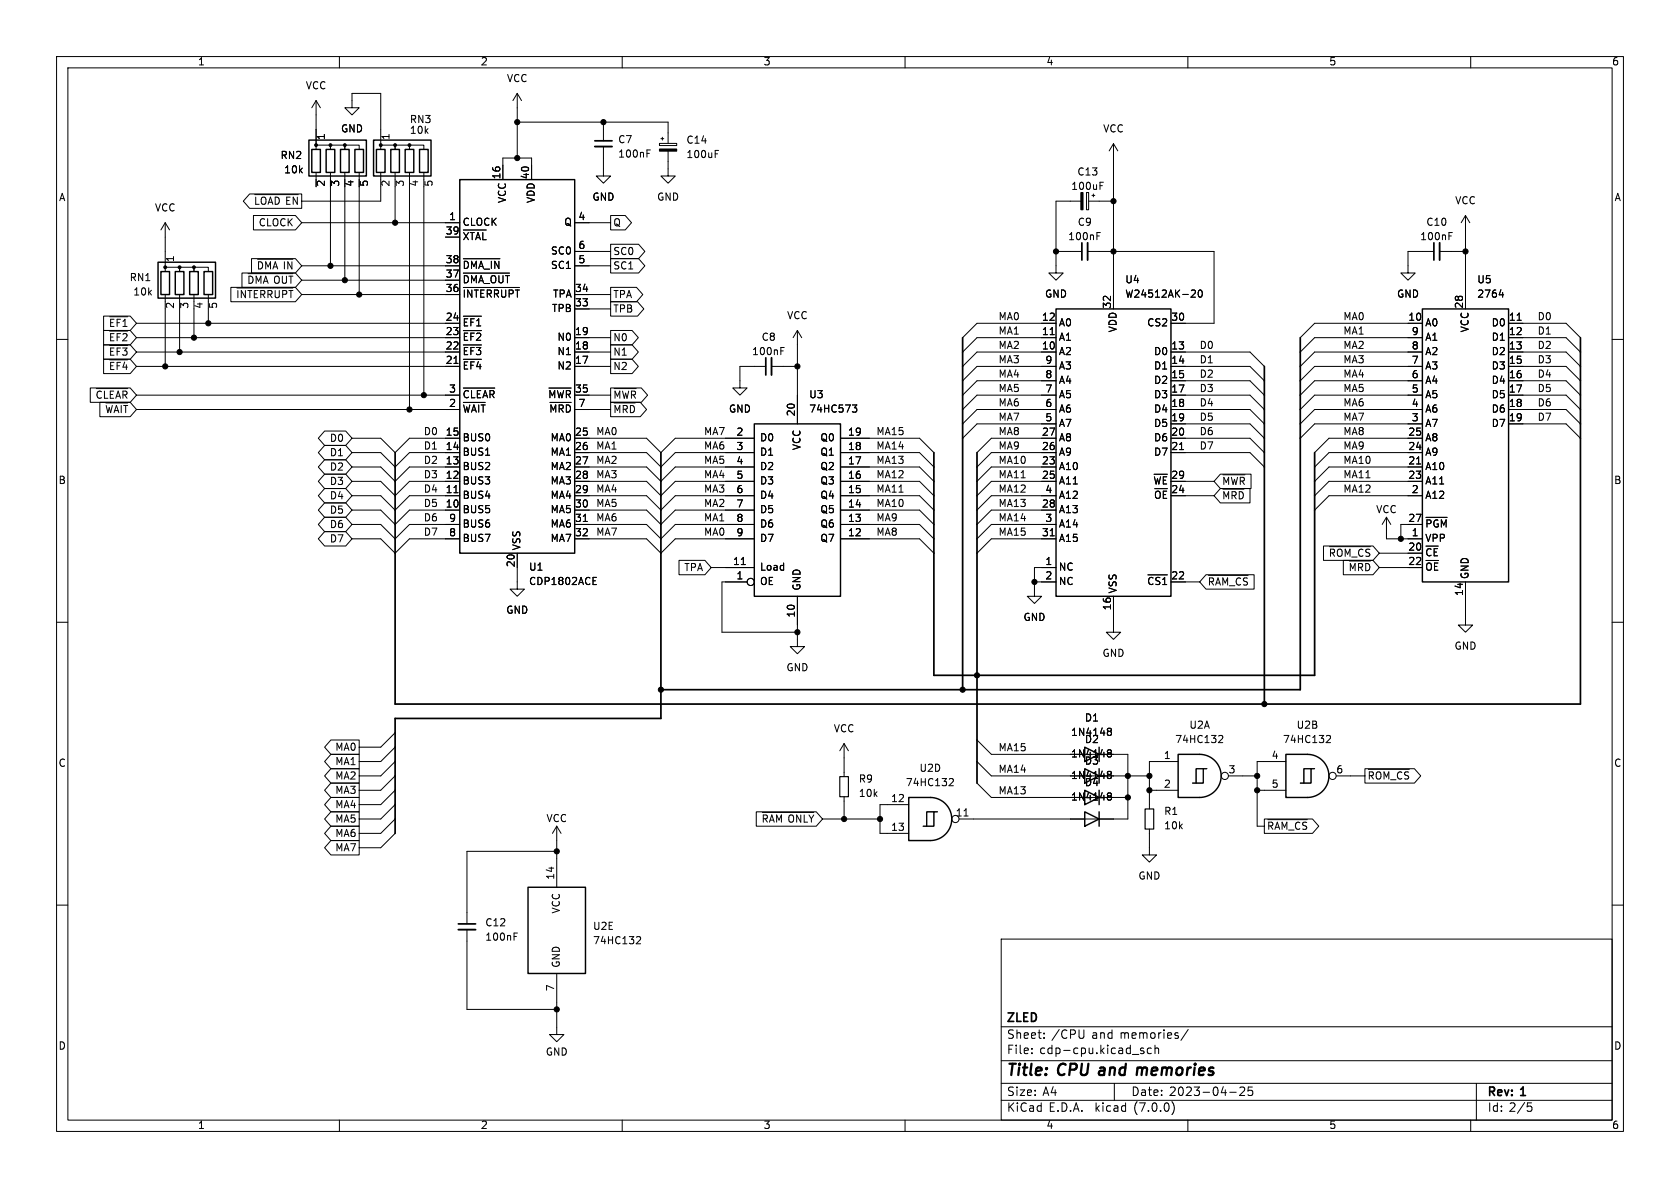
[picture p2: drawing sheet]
<svg xmlns="http://www.w3.org/2000/svg" width="297mm" height="210mm" viewBox="0 0 297 210" stroke-linecap="round" stroke-linejoin="round" font-family="sans-serif">
<g fill="none" stroke="#000" stroke-width=".18">
<path d="M10 10h277v190h-277zM12 12h273v186h-273zM55.9 17.8l-.8 1.3M55.9 17.8v7.6M55.9 17.8l.7 1.3M60 10v2M62.2 19.1h-1.2l1.2 1.2 1.3-1.2h-1.3v-2.6h5.1v8.9M91.4 16.5l-.7 1.3M91.4 16.5v11.4M91.4 16.5l.8 1.3M110 10v2M160 10v2"/>
<path d="M210 10v2M260 10v2M29.2 39.4l-.8 1.2M29.2 39.4v7.6M29.2 39.4l.8 1.2M44.1 34.3h9.2v2.5h-9.2l-1.1-1.2zM44.8 38.1h7.4l1.1 1.3-1.1 1.2h-7.4zM45 34.4h7.7M45.2 34.8v1.3M46.2 35.3a.42 .42 0 0 1 .4-.5 .42 .42 0 0 1 .4 .5M47.4 36.1l.4-1.3 .4 1.3M49.4 35.4l-.3-.5-.4-.1v1.3"/>
<path d="M51.3 34.8h-.6v1.3M52.6 34.8v1.3l-.8-1.3v1.3M53.3 39.4h28M55.9 26.4v-.7h2.5v.7v-.7h2.6v.7v-.7h2.5v.7M55.9 30.5v2.5M58.4 30.5v16.5M61 30.5v1.3M61 33v16.5M63.5 30.5v21.6M67.3 26.4v-.7h2.5v.7v-.7h2.6v.7v-.7h2.5v.7M67.3 30.5v5.1h-14M69.8 30.5v8.9"/>
<path d="M72.4 30.5v1.3M72.4 33v39.4M74.9 30.5v39.4M88.9 31.8v-3.9h5.1v3.9M91.4 21.6h26.7v3.7M101.6 39.4h6.3M106.7 25.9v5.2h1.2l-1.2 1.3-1.3-1.3h1.3M106.7 21.6v3.3M107.9 38.1h2.6l1.1 1.3-1.1 1.2h-2.6zM114.4 26.5h.6M116.6 25.3h3v.4h-3zM116.8 24.5h.5"/>
<path d="M117.1 24.3v.5M118.1 26.7v4.4h1.3l-1.3 1.3-1.3-1.3h1.3M126.4 26.6h.6M191.1 35.6h-4.4v12.7h1.3l-1.3 1.2-1.3-1.2h1.3M192.1 34h.4v3.1h-.4zM192.5 35.6h4.3M193 34.5h.5M193.3 34.3v.5M194.5 32.2h.6M196.8 25.4v29.2M196.8 25.4l-.7 1.3M196.8 25.4l.8 1.3"/>
<path d="M259.1 38.1v16.5M259.1 38.1l-.8 1.3M259.1 38.1l.7 1.3M10 60h2M18.3 55.9h4.7l1.1 1.3-1.1 1.2h-4.7zM18.3 58.4h4.7l1.1 1.3-1.1 1.3h-4.7zM19.4 56h3.2M19.4 58.5h3.2M19.6 59v1.2M20.2 56.4h-.6v1.3M20.7 59v1.2M21.3 56.4h-.6v1.3"/>
<path d="M21.7 56.8l.4-.4v1.3M24.1 57.2h57.2M24.1 59.7h57.2M29.2 48v-.8h2.5v.8v-.8h2.6v.8v-.8h2.5v.8M29.2 52.1v12.7M31.7 52.1v10.1M34.3 52.1v1.2M34.3 54.6v5.1M36.8 52.1v5.1M40.8 50.8h11.4l1.1 1.3-1.1 1.2h-11.4zM41.9 50.9h9.9M42.1 51.4v1.2"/>
<path d="M42.8 48.3h9.4l1.1 1.2-1.1 1.3h-9.4zM43.4 51.4v1.2l-.7-1.2v1.2M43.8 48.4h8M44.2 51.4v1.2M44.5 45.7h7.7l1.1 1.3-1.1 1.3h-7.7zM44.7 49.4l-.2-.5-.5-.1v1.3M45 51.4v1.2M45.3 50.1v-1.3l.4 .9 .4-.9v1.3M45.5 45.8h6.3M46.1 51.4v1.2M46.4 46.8l-.2-.5h-.5v1.2M46.6 50.1l.4-1.3 .4 1.3"/>
<path d="M47 47.5v-1.2l.4 .9 .4-.9v1.2M47.4 51.4v1.2M48.2 47.5l.5-1.2 .4 1.2M48.6 51.4v1M49.4 51.4v1M49.9 48.8v1M50 51.4v1.2M50.3 46.3v1.2M50.6 48.8v1M51.4 48.8v1.3M51.4 51.4v1.2M51.6 46.3v1.2l-.7-1.2v1.2"/>
<path d="M53.3 52.1h28M53.3 49.5h28M53.3 47h28M78.7 41.9h2.6M81.9 58.4h3.2M81.9 55.9h3.2M81.9 50.8h9.9M81.9 48.3h8.2M81.9 45.7h6.5M81.9 40.7h4.1M82 41.1l.8 1.3M82.1 48.7v1.3"/>
<path d="M82.1 51.3v1.2M82.1 58.9v1.3M82.7 56.3h-.6v1.3M82.8 46.7l-.2-.5h-.5v1.3M82.8 41.1l-.8 1.3M83.1 41.1h.7M83.2 58.9v1.3M83.4 47.5v-1.3l.4 .9 .4-.9v1.3M83.4 50v-1.3l.4 .9 .4-.9v1.3M83.4 51.3v1.2l-.7-1.2v1.2M83.5 41.1v1.3M83.8 56.3h-.6v1.3"/>
<path d="M84.1 42.4l.4-1.3 .4 1.3M84.2 51.3v1.2M84.2 42h.6M84.3 56.7l.3-.4v1.3M84.6 50l.5-1.3 .4 1.3M84.6 47.5l.5-1.3 .4 1.3M85 51.3v1.2M85.4 41.1v1.3h.6M86.1 51.3v1.2M86.9 46.2v1.3M87.4 51.3v1.2M88.2 46.2v1.3l-.7-1.3v1.3"/>
<path d="M88.2 48.7v1.1M88.7 51.3v1M88.9 48.7v1.1M89.4 51.3v1M89.7 48.7v1.3M90 51.3v1.2M91.5 51.3v1.2M101.6 44.5h6.3M101.6 59.7h6.3M101.6 54.6h6.3M101.6 52.1h6.3M101.6 47h6.3"/>
<path d="M107.9 58.4h3.8l1.2 1.3-1.2 1.3h-3.8zM107.9 53.3h4.8l1.1 1.3-1.1 1.3h-4.8zM107.9 43.2h5l1.1 1.3-1.1 1.2h-5zM107.9 50.8h4.6l1.1 1.3-1.1 1.2h-4.6zM107.9 45.7h5l1.1 1.3-1.1 1.3h-5zM141 58.4l-.8 1.3M141 58.4v16.5M141 58.4l.7 1.3M185.7 59.2h.7M186.7 44.5h4.6M186.7 57.2h-14l-2.5 2.5M186.7 59.7h-14l-2.5 2.5"/>
<path d="M192.3 44.5h22.3v12.7h-7.6M193.9 41.1h.6M210.8 51.3h.4l.1 .3-.7 .9h.7M212 51.3h.1a.68 .68 0 0 1 .5 .6 .68 .68 0 0 1-.5 .6 .84 .84 0 0 1-.1-1.2zM251.5 57.2h-19.1l-2.5 2.5M251.5 59.7h-19.1l-2.5 2.5M253.5 44.5h-4.6v3.8h1.3l-1.3 1.2-1.3-1.2h1.3M254.5 44.5h4.6M256.2 41.1h.6M265 52.1h.8M265.6 51.7v.8M266.7 57.2h10.2l2.5 2.5"/>
<path d="M266.7 59.7h10.2l2.5 2.5M268.2 56.6h.7M285 60h2M16 68.6h7l1.1 1.3-1.1 1.2h-7zM17 68.7h5.6M17.7 71.1h5.3l1.1 1.3-1.1 1.3h-5.3zM17.9 69.3l-.2-.2-.3 .1-.3 .5M18.3 61h4.7l1.1 1.2-1.1 1.3h-4.7zM18.3 63.5h4.7l1.1 1.3-1.1 1.2h-4.7zM18.5 69.1v1.3M18.7 71.2h3.9M18.8 71.7l.3 1.2 .2-.9 .3 .9 .3-1.2"/>
<path d="M19.4 61.1h3.2M19.4 63.6h3.2M19.6 61.5v1.3M19.6 64.1v1.2h.6M20.1 69.1h-.6v1.3M20.2 72.9l.4-1.2 .4 1.2M20.3 72.6h.6M20.5 70.4l.4-1.3 .4 1.3M20.7 61.5v1.3M20.7 64.1v1.2M21.4 71.7v1.2M22 64l-.3 .9h.8"/>
<path d="M22.2 71.7v1.2M22.3 64.5v.8M22.5 69.6l-.2-.4-.6-.1v1.3M24.1 62.2h57.2M24.1 64.8h57.2M24.1 69.9h57.2M24.1 72.4h57.2M57.4 78.7h3.7l1.1 1.3-1.1 1.3h-3.7l-1.1-1.3zM57.4 76.2h3.7l1.1 1.3-1.1 1.2h-3.7l-1.1-1.2zM62.2 77.5h5.1l2.5 2.5 2.6-2.5h8.9M80.3 64.2h.7M81.9 71.1h3.9"/>
<path d="M81.9 63.5h3.2M81.9 61h3.2M81.9 68.6h5.6M82 71.6l.3 1.3M82.1 61.4v1.3M82.1 64v1.2M82.8 69.2l-.2-.2-.3 .1-.3 .5M83.1 71.6l-.3 1.3M83.2 61.4v1.3M83.2 64v1.2M83.4 72.9l.4-1.3 .4 1.3M83.4 69v1.3"/>
<path d="M84.6 63.9l-.3 .9M84.6 71.6v1.3M85 69h-.6v1.3M85.4 70.3l.4-1.3 .4 1.3M85.4 71.6v1.3M87.4 69.5l-.2-.4-.6-.1v1.3M97 68.6h4M97.2 70.3v-1.3l.4 1 .5-1v1.3M97.2 71.1h3.8M97.4 72.9v-1.3l.4 .9 .4-.9v1.3M98.6 69l.3 1.3M98.9 71.6v1.3"/>
<path d="M99.6 69l-.3 1.3M100.1 71.6v1.3M100.8 69.5l-.1-.4-.6-.1v1.3M101.6 62.2h6.3M101.6 64.8h6.3M101.6 69.9h6.3M101.6 72.4h6.3M101.6 77.5h12.7l2.5 2.5 2.6-2.5h13.9M107.9 63.5h3.8l1.2 1.3-1.2 1.2h-3.8zM107.9 71.1h5.3l1.1 1.3-1.1 1.3h-5.3zM107.9 68.6h5.5l1.1 1.3-1.1 1.2h-5.5zM107.9 61h3.8l1.2 1.2-1.2 1.3h-3.8z"/>
<path d="M108.6 71.2h3.7M108.6 68.7h3.9M108.7 70.4v-1.3l.5 .9 .4-.9v1.3M108.7 72.9v-1.2l.5 .9 .4-.9v1.2M110.1 69.1l.3 1.3M110.2 71.7v1.2M111.1 69.1l-.3 1.3M111.5 71.7v1.2M112.4 69.6l-.2-.4-.6-.1v1.3M135.4 64.8h-4.6v3.8h1.3l-1.3 1.3-1.3-1.3h1.3M136.4 64.8h4.6M138 61.4h.6"/>
<path d="M148.6 77.5h14l2.5 2.5M150.7 71.6h.8l-.5 .5 .4 .1 .1 .4-.3 .3h-.3M186.7 62.2h-14l-2.5 2.6M186.7 64.8h-14l-2.5 2.5M186.7 67.3h-14l-2.5 2.6M186.7 69.9h-14l-2.5 2.5M186.7 72.4h-14l-2.5 2.5M186.7 74.9h-14l-2.5 2.6M186.7 77.5h-11.4l-2.6 2.5M207 62.2h14l2.5 2.6M207 64.8h14l2.5 2.5M207 67.3h14l2.5 2.6"/>
<path d="M207 69.9h14l2.5 2.5M207 72.4h14l2.5 2.5M207 74.9h14l2.5 2.6M207 77.5h14l2.5 2.5M208.5 79.5h.7M251.5 62.2h-19.1l-2.5 2.6M251.5 64.8h-19.1l-2.5 2.5M251.5 67.3h-19.1l-2.5 2.6M251.5 69.9h-19.1l-2.5 2.5M251.5 72.4h-19.1l-2.5 2.5M251.5 74.9h-19.1l-2.5 2.6M251.5 77.5h-16.6l-2.5 2.5"/>
<path d="M266.7 62.2h10.2l2.5 2.6M266.7 64.8h10.2l2.5 2.5M266.7 67.3h10.2l2.5 2.6M266.7 69.9h10.2l2.5 2.5M266.7 72.4h10.2l2.5 2.5M266.7 74.9h10.2l2.5 2.6M57.4 91.4h3.7l1.1 1.3-1.1 1.3h-3.7l-1.1-1.3zM57.4 86.4h3.7l1.1 1.2-1.1 1.3h-3.7l-1.1-1.3zM57.4 94h3.7l1.1 1.3-1.1 1.2h-3.7l-1.1-1.2zM57.4 88.9h3.7l1.1 1.3-1.1 1.2h-3.7l-1.1-1.2zM57.4 83.8h3.7l1.1 1.3-1.1 1.3h-3.7l-1.1-1.3zM57.4 81.3h3.7l1.1 1.3-1.1 1.2h-3.7l-1.1-1.2z"/>
<path d="M62.2 95.3h5.1l2.5 2.5 2.6-2.5h8.9M62.2 87.6h5.1l2.5 2.6 2.6-2.6h8.9M62.2 82.6h5.1l2.5 2.5 2.6-2.5h8.9M62.2 85.1h5.1l2.5 2.5 2.6-2.5h8.9M62.2 80h5.1l2.5 2.6 2.6-2.6h8.9M62.2 92.7h5.1l2.5 2.6 2.6-2.6h8.9M62.2 90.2h5.1l2.5 2.5 2.6-2.5h8.9M80.3 87.1h.7M91.4 97.8v6.3h1.3l-1.3 1.3-1.2-1.3h1.2M101.6 95.3h12.7l2.5 2.5 2.6-2.5h13.9M101.6 87.6h12.7l2.5 2.6 2.6-2.6h13.9M101.6 82.6h12.7l2.5 2.5 2.6-2.5h13.9"/>
<path d="M101.6 85.1h12.7l2.5 2.5 2.6-2.5h13.9M101.6 80h12.7l2.5 2.6 2.6-2.6h13.9M101.6 92.7h12.7l2.5 2.6 2.6-2.6h13.9M101.6 90.2h12.7l2.5 2.5 2.6-2.5h13.9M103.1 92.2h.7M120 99.1h4.6l1.1 1.2-1.1 1.3h-4.6zM131.1 99.8h.7M148.6 95.3h14l2.5 2.5M148.6 87.6h14l2.5 2.6M148.6 82.6h14l2.5 2.5M148.6 85.1h14l2.5 2.5M148.6 80h14l2.5 2.6"/>
<path d="M148.6 92.7h14l2.5 2.6M148.6 90.2h14l2.5 2.5M185.7 94.7h.7M186.7 95.3h-11.4l-2.6 2.5M186.7 87.6h-11.4l-2.6 2.6M186.7 82.6h-11.4l-2.6 2.5M186.7 85.1h-11.4l-2.6 2.5M186.7 80h-11.4l-2.6 2.6M186.7 92.7h-11.4l-2.6 2.6M186.7 90.2h-11.4l-2.6 2.5M204 83.8h2.4M204.1 84.3l.3 1.3"/>
<path d="M205.2 84.3l-.3 1.3M205.7 86.8v1.3M206.3 84.3h-.6v1.3M207 87.6h7.6M207 85.1h7.6M207 80h14l2.5 2.6M215.7 83.8h5.5v2.6h-5.5l-1.1-1.3zM215.7 86.4h5.3v2.5h-5.3l-1.1-1.3zM216.2 83.9h3.9M216.2 86.5h3.7M216.4 85.6v-1.2l.4 .9 .4-.9v1.2M216.4 88.2v-1.3l.4 .9 .4-.9v1.3"/>
<path d="M217.7 84.4l.3 1.2M217.8 86.9v1.3M218.8 84.4l-.3 1.2M219.1 86.9v1.3M220 84.8l-.1-.4h-.6v1.2M234 96.5h8.7l1.1 1.3-1.1 1.3h-8.7zM235 96.6h7.3M235.9 97.5l-.1-.4h-.6v1.2M236.4 97.5a.42 .42 0 0 1 .4-.4 .42 .42 0 0 1 .5 .4M237.5 99.1h5.2l1.1 1.2-1.1 1.3h-5.2zM237.8 98.3v-1.2l.4 .9 .5-.9v1.2M238.5 99.2h3.8"/>
<path d="M240.2 99.6v1.3M241 97.2l-.3-.1h-.3l-.2 .5M241.4 99.6v1.3M242.2 97.1h-.5l-.3 .3M243.8 97.8h7.7M245.1 91.4v3.9h6.4M245.1 91.4l-.8 1.3M245.1 91.4l.8 1.3M250.4 82h.8M251.5 87.6h-16.6l-2.5 2.6M251.5 82.6h-16.6l-2.5 2.5M251.5 85.1h-16.6l-2.5 2.5"/>
<path d="M251.5 80h-16.6l-2.5 2.6M251.5 92.7h-3.9v2.6M252.1 91.5h3.7M253 97.1l-.2-.1h-.3l-.3 .5M253 92.3l-.1-.3-.6-.1v1.3M253.6 99.5v1.3M254.1 97h-.6v1.3M254.2 92h-.5l-.2 .5M254.8 93.2v-1.3l.4 .9 .5-.9v1.3M10 110h2M104.8 102.7h.5M104.8 103.3h.6"/>
<path d="M104.8 102.1h.6M125.7 100.3h7.6M132.1 102.9h-4.5v8.9h13.4M141 105.4v8.9h1.2l-1.2 1.3-1.3-1.3h1.3M182.9 102.9h3.8M186.7 100.3h-3.8v5.1h1.2l-1.2 1.3-1.3-1.3h1.3M196.8 105.4v6.4h1.3l-1.3 1.2-1.2-1.2h1.2M202.9 101.6h3.5M203.8 102.2l-.2-.1h-.3l-.2 .5M205.1 102.1h-.5l-.3 .3M205.5 102.4l.4-.3v1.2M207 102.9h5.1"/>
<path d="M213.2 101.6h8.5v2.5h-8.5l-1.1-1.2zM213.6 101.7h7M214.5 102.6l-.1-.4h-.6v1.2M214.9 103.4l.4-1.2 .5 1.2M216.2 103.4v-1.2l.4 .9 .4-.9v1.2M219.3 102.3l-.2-.1h-.3l-.3 .5M220.5 102.2h-.4l-.3 .3M238.7 100.9v-1.3l.4 .9 .5-.9v1.3M243.8 100.3h7.7M259.1 102.9v7.6h1.2l-1.2 1.3-1.3-1.3h1.3M285 110h2M58.5 133.3h5v2.6h-5l-1.1-1.3z"/>
<path d="M58.5 135.9h5v2.5h-5l-1.1-1.2zM58.5 138.4h5v2.6h-5l-1.1-1.3zM58.5 130.8h5v2.6h-5l-1.1-1.3zM69.8 132.1l-2.5 2.5h-3.8M69.8 137.2l-2.5 2.5h-3.8M69.8 134.6l-2.5 2.6h-3.8M69.8 139.7l-2.5 2.5h-3.8M69.8 129.5l-2.5 2.6h-3.8M149.2 131.4v5.9M149.2 131.4l-.7 1.3M149.2 131.4l.8 1.3M168 137.6l.4 .1 .1 .3-.7 .9h.7"/>
<path d="M172.7 134.6l2.6 2.6h13.9M172.7 138.4l2.6 2.6h13.9M172.7 130.8l2.6 2.6h13.9M194.3 137.2h8.9M194.3 133.4h5.1v11.4h-29.9M196 136.4h.4l.1 .2-.3 .3M196 128.7l.4 .1 .1 .2-.3 .3M196 132.5l.4 .1 .1 .2-.3 .3M196 136.9h.2M196 133.1h.2M196 129.3h.2M196.2 129.3l.3 .2v.3l-.1 .1-.4 .1"/>
<path d="M196.2 133.1l.3 .2v.3l-.1 .2h-.4M196.2 136.9l.3 .2v.3l-.1 .2h-.4M203.2 139.7h5.1M208.3 134.6h-5.1v8.4M212.7 135.9h-1.2v2.5M213.4 135.9h-.7v2.5h-1.9M215.6 130l.5 .1 .1 .3-.8 .9h.8M217.2 137.2h5M222.2 139.7h5.1M227.3 134.6h-5.1v11.5h1.3M231.8 135.9h-1.3v2.5M232.4 135.9h-.6v2.5h-1.9"/>
<path d="M234.7 130l.4 .1 .1 .3-.8 .9h.8M236.2 137.2h5.1M241.3 135.9h8.8l1.1 1.3-1.1 1.2h-8.8zM241.9 136h7.2M242.8 136.9l-.1-.4-.6-.1v1.3M243.3 136.9a.42 .42 0 0 1 .4-.5 .42 .42 0 0 1 .4 .5M244.7 137.7v-1.3l.4 1 .4-1v1.3M247.8 136.6l-.2-.2-.3 .1-.3 .5M249 136.5l-.5-.1-.2 .4M10 160h2M58.5 143.5h5v2.6h-5l-1.1-1.3zM58.5 141h5v2.5h-5l-1.1-1.3z"/>
<path d="M58.5 146h5v2.6h-5l-1.1-1.3zM58.5 148.6h5v2.5h-5l-1.1-1.2zM69.8 142.2l-2.5 2.6h-3.8M69.8 144.8l-2.5 2.5h-3.8M69.8 147.3l-2.5 2.6h-3.8M98.4 146.1v10.7M98.4 146.1l-.7 1.2M98.4 146.1l.8 1.2M98.4 150.5h-15.9v12.8M133.7 143.5h10.6l1.1 1.3-1.1 1.3h-10.6zM134.8 143.6h9.1M135.7 144.5l-.2-.4h-.6v1.2"/>
<path d="M136 145.3l.5-1.2 .4 1.2M137.3 145.3v-1.2l.4 .9 .4-.9v1.2M139.5 144.5a.42 .42 0 0 1 .4-.5 .42 .42 0 0 1 .4 .5M141.6 144.1v1.2l-.8-1.2v1.2M142.2 144.1v1.2M143 144.1l.4 .6 .5-.6M145.4 144.8h10.2M149.2 140.8v4M160.7 142.2h-5.1v5.1h5.1M165.1 143.5h-1.3v2.6M165.7 143.5h-.6v2.6h-1.9M170.4 144.2h.7"/>
<path d="M194.3 141h5.1M196 140.2h.4l.1 .2-.3 .3M196 140.7h.2M196.2 140.7l.3 .3v.2l-.1 .2h-.4M203.2 146.6v4.5h1.3l-1.3 1.3-1.3-1.3h1.3M223.5 144.8h8.5l1.1 1.3-1.1 1.2h-8.5zM224.1 144.9h7M225 145.8l-.1-.4-.6-.1v1.3M225.4 146.6l.4-1.3 .4 1.3M226.7 146.6v-1.3l.4 .9 .4-.9v1.3M229.8 145.5l-.2-.2-.3 .1-.3 .5M231 145.4l-.5-.1-.2 .4"/>
<path d="M285 160h2M82.5 164.3v14.1h15.9M90.9 164.9h.6M98.4 172.1v10.8h1.3l-1.3 1.3-1.2-1.3h1.2M112.7 165.6h.4l.2 .3-.8 .9h.8M177 166h108v32h-108zM60 198v2M110 198v2M160 198v2M177 194.5h108M177 191.5h108M177 187.5h108"/>
<path d="M177 181.5h108M182.4 186.1v.2M182.4 185.3v.2M184.6 183.4v.2M184.6 182.6v.2M191.6 182.1v1.2l-.3 .3M197 191.5v3M201.6 185.5l.7 .5-.3 .3-.4-.1M202.2 185.3h-.4l-.2 .2M203.5 185.3h-.4l-.3 .2v.5l.2 .2h.5M204.2 185.4l.2-.1h.4v1M204.2 184.8v1.5"/>
<path d="M207.2 194.8a1.74 1.74 0 0 1 0 2.2M210 198v2M210.1 182l-1.3 1.9M217.4 193.1h1.1M219.2 192.3l.6-.1 .2 .1v.3l-.9 1.1h.9M221.4 192.2h-.7l-.1 .7 .2-.2 .5 .1 .2 .2-.1 .5-.2 .2-.6-.2M260 198v2M261 191.5v6.5M270 195h.8M270.2 195.5h.3l.3 .3-.1 .6-.5 .1"/>
<circle cx="132.7" cy="102.9" r=".63"/>
<circle cx="216.5" cy="137.2" r=".63"/>
<circle cx="235.6" cy="137.2" r=".63"/>
<circle cx="168.9" cy="144.8" r=".63"/>
</g>
<path d="M201.7 188.7l-.5 .1" fill="none" stroke="#000" stroke-width=".4"/>
<path d="M105.2 25.9h3M192.3 42.9v3.1M254.5 42.9v3.1M136.4 63.2v3.1M81 164.3h3.1" fill="none" stroke="#000" stroke-width=".33"/>
<path d="M105.2 24.9h3M170.2 59.7v62.2M191.3 42.9v3.1M229.9 59.7v62.2h-113.1M253.5 42.9v3.1M279.4 59.7v64.8h-209.6v-44.5M135.4 63.2v3.1M223.5 64.8v59.7M116.8 80v47h-47v20.3M165.1 80v39.4h67.3v-39.4M172.7 80v58.4M81 163.3h3.1" fill="none" stroke="#000" stroke-width=".3"/>
<path d="M148.5 137.3h1.5v3.5h-1.5zM202.4 143h1.6v3.6h-1.6z" fill="none" stroke="#000" stroke-width=".2"/>
<g fill="none" stroke="#000" stroke-width=".25">
<path d="M54.6 24.8h10.2v6.3h-10.2zM55.1 26.4h1.5v4.1h-1.5zM57.7 26.4h1.5v4.1h-1.5zM60.2 26.4h1.5v4.1h-1.5zM62.7 26.4h1.6v4.1h-1.6zM66 24.8h10.2v6.3h-10.2zM66.5 26.4h1.6v4.1h-1.6zM69.1 26.4h1.5v4.1h-1.5zM71.6 26.4h1.6v4.1h-1.6zM74.2 26.4h1.5v4.1h-1.5zM81.3 31.8h20.3v66h-20.3zM27.9 46.4h10.2v6.3h-10.2z"/>
<path d="M28.4 48h1.6v4.1h-1.6zM31 48h1.5v4.1h-1.5zM33.5 48h1.6v4.1h-1.6zM36.1 48h1.5v4.1h-1.5zM186.7 54.6h20.3v50.8h-20.3zM251.5 54.6h15.2v48.3h-15.2zM133.3 74.9h15.3v30.5h-15.3zM191.8 139.7l2.5 1.3-2.5 1.2zM191.8 135.9l2.5 1.3-2.5 1.2zM191.8 132.1l2.5 1.3-2.5 1.2zM194.3 132.1v2.5M194.3 135.9v2.5"/>
<path d="M194.3 139.7v2.5M208.3 133.4h3.8a3.8 3.8 0 0 1 3.8 3.8 3.8 3.8 0 0 1-3.8 3.8h-3.8zM227.3 133.4h3.8a3.8 3.8 0 0 1 3.8 3.8 3.8 3.8 0 0 1-3.8 3.8h-3.8zM93.3 156.8h10.2v15.3h-10.2zM160.7 141h3.8a3.8 3.8 0 0 1 3.8 3.8 3.8 3.8 0 0 1-3.8 3.8h-3.8zM191.8 143.5l2.5 1.3-2.5 1.3zM194.3 143.5v2.6"/>
</g>
<g fill="#000" stroke="#000" stroke-width=".18">
<path d="M116.6 26.3h3v.4h-3zM191.1 34h.4v3.1h-.4z"/>
<circle cx="55.9" cy="25.7" r=".25"/>
<circle cx="58.4" cy="25.7" r=".25"/>
<circle cx="61" cy="25.7" r=".25"/>
<circle cx="67.3" cy="25.7" r=".25"/>
<circle cx="69.8" cy="39.4" r=".46"/>
<circle cx="69.8" cy="25.7" r=".25"/>
<circle cx="72.4" cy="25.7" r=".25"/>
<circle cx="91.4" cy="27.9" r=".46"/>
<circle cx="91.4" cy="21.6" r=".46"/>
<circle cx="106.7" cy="21.6" r=".46"/>
<circle cx="196.8" cy="35.6" r=".46"/>
<circle cx="29.2" cy="47.2" r=".25"/>
<circle cx="31.7" cy="47.2" r=".25"/>
<circle cx="34.3" cy="59.7" r=".46"/>
<circle cx="34.3" cy="47.2" r=".25"/>
<circle cx="36.8" cy="57.2" r=".46"/>
<circle cx="58.4" cy="47" r=".46"/>
<circle cx="61" cy="49.5" r=".46"/>
<circle cx="63.5" cy="52.1" r=".46"/>
<circle cx="186.7" cy="44.5" r=".46"/>
<circle cx="196.8" cy="44.5" r=".46"/>
<circle cx="259.1" cy="44.5" r=".46"/>
<circle cx="29.2" cy="64.8" r=".46"/>
<circle cx="31.7" cy="62.2" r=".46"/>
<circle cx="72.4" cy="72.4" r=".46"/>
<circle cx="74.9" cy="69.9" r=".46"/>
<circle cx="141" cy="64.8" r=".46"/>
<circle cx="247.6" cy="95.3" r=".46"/>
<circle cx="141" cy="111.8" r=".46"/>
<circle cx="172.7" cy="119.4" r=".46"/>
<circle cx="182.9" cy="102.9" r=".46"/>
<circle cx="116.8" cy="121.9" r=".46"/>
<circle cx="170.2" cy="121.9" r=".46"/>
<circle cx="199.4" cy="137.2" r=".46"/>
<circle cx="203.2" cy="139.7" r=".46"/>
<circle cx="203.2" cy="137.2" r=".46"/>
<circle cx="222.2" cy="139.7" r=".46"/>
<circle cx="222.2" cy="137.2" r=".46"/>
<circle cx="223.5" cy="124.5" r=".46"/>
<circle cx="98.4" cy="150.5" r=".46"/>
<circle cx="149.2" cy="144.8" r=".46"/>
<circle cx="155.6" cy="144.8" r=".46"/>
<circle cx="199.4" cy="141" r=".46"/>
<circle cx="98.4" cy="178.4" r=".46"/>
</g>
<g font-size="2.8">
<text x="178" y="190.8">Title:</text>
<text x="187.1" y="190.8">CPU and</text>
<text x="202.3" y="190.8">memories</text>
</g>
<g font-size="2.1">
<text x="178" y="183.9">Sheet:</text>
<text x="178" y="181.1">ZLED</text>
<text x="185.9" y="183.9">/CPU</text>
<text x="193" y="183.9">and</text>
<text x="198.1" y="183.9">memories/</text>
<text x="178" y="186.6">File:</text>
<text x="183.8" y="186.6">cdp-cpu.kicad_sch</text>
<text x="178" y="196.8">KiCad</text>
<text x="178" y="194">Size:</text>
<text x="184.3" y="194">A4</text>
<text x="185.4" y="196.8">E.D.A.</text>
<text x="193.7" y="196.8">kicad</text>
<text x="200" y="194">Date:</text>
<text x="200.6" y="196.8">(7.0.0)</text>
<text x="206.7" y="194">2023-04-25</text>
<text x="263" y="194.2">Rev:</text>
<text x="263" y="196.8">Id: 2/5</text>
<text x="269" y="194.2">1</text>
</g>
<g font-size="1.8">
<text x="35" y="11.8">1</text>
<text x="85" y="11.8">2</text>
<text x="135" y="11.8">3</text>
<text x="185" y="11.8">4</text>
<text x="235" y="11.8">5</text>
<text x="285" y="11.8">6</text>
<text x="54" y="16.1">VCC</text>
<text x="89.6" y="14.8">VCC</text>
<text x="60.2" y="23.7">GND</text>
<text x="72.4" y="22">RN3</text>
<text x="72.4" y="23.9">10k</text>
<text x="195" y="23.7">VCC</text>
<text x="49.5" y="28.4">RN2</text>
<text x="57.8" y="24.8" transform="rotate(-90 57.8 24.8)">1</text>
<text x="69.2" y="24.8" transform="rotate(-90 69.2 24.8)">1</text>
<text x="109.2" y="25.6">C7</text>
<text x="109.2" y="28.1">100nF</text>
<text x="121.3" y="25.7">C14</text>
<text x="121.3" y="28.2">100uF</text>
<text x="10.4" y="35.8">A</text>
<text x="50.2" y="30.9">10k</text>
<text x="57.8" y="33.1" transform="rotate(-90 57.8 33.1)">2</text>
<text x="60.3" y="33.1" transform="rotate(-90 60.3 33.1)">3</text>
<text x="62.9" y="33.1" transform="rotate(-90 62.9 33.1)">4</text>
<text x="65.4" y="33.1" transform="rotate(-90 65.4 33.1)">5</text>
<text x="69.2" y="33.1" transform="rotate(-90 69.2 33.1)">2</text>
<text x="71.8" y="33.1" transform="rotate(-90 71.8 33.1)">3</text>
<text x="74.3" y="33.1" transform="rotate(-90 74.3 33.1)">4</text>
<text x="76.8" y="33.1" transform="rotate(-90 76.8 33.1)">5</text>
<text x="88.6" y="31.8" transform="rotate(-90 88.6 31.8)">16</text>
<text x="93.7" y="31.8" transform="rotate(-90 93.7 31.8)">40</text>
<text x="104.7" y="35.8">GND</text>
<text x="116.1" y="35.8">GND</text>
<text x="189.3" y="33.8">100uF</text>
<text x="190.4" y="31.3">C13</text>
<text x="285.4" y="35.8">A</text>
<text x="27.3" y="37.7">VCC</text>
<text x="44.8" y="37.1">~{LOAD EN}</text>
<text x="45.6" y="40.3">CLOCK</text>
<text x="78.7" y="41.7">39</text>
<text x="79.3" y="39.1">1</text>
<text x="81.8" y="40.2">CLOCK</text>
<text x="89.7" y="36" transform="rotate(-90 89.7 36)">VCC</text>
<text x="94.8" y="36" transform="rotate(-90 94.8 36)">VDD</text>
<text x="99.6" y="40.2">Q</text>
<text x="102.2" y="39.1">4</text>
<text x="108.4" y="40.3">Q</text>
<text x="190.5" y="40.2">C9</text>
<text x="252.1" y="40.2">C10</text>
<text x="257.2" y="36.4">VCC</text>
<text x="31.1" y="46.4" transform="rotate(-90 31.1 46.4)">1</text>
<text x="78.7" y="46.7">38</text>
<text x="97.3" y="47.8">SC1</text>
<text x="97.3" y="45.3">SC0</text>
<text x="102.2" y="46.7">5</text>
<text x="102.2" y="44.2">6</text>
<text x="108.4" y="45.4">SC0</text>
<text x="108.4" y="47.9">SC1</text>
<text x="188.8" y="42.7">100nF</text>
<text x="251" y="42.7">100nF</text>
<text x="22.9" y="50">RN1</text>
<text x="23.5" y="52.5">10k</text>
<text x="41.6" y="53.6">~{INTERRUPT}</text>
<text x="43.6" y="51.1">~{DMA OUT}</text>
<text x="45.3" y="48.5">~{DMA IN}</text>
<text x="78.7" y="51.8">36</text>
<text x="78.7" y="49.3">37</text>
<text x="81.8" y="53.5">~{INTERRUPT}</text>
<text x="81.8" y="51">~{DMA_OUT}</text>
<text x="81.8" y="48.4">~{DMA_IN}</text>
<text x="97.6" y="52.9">TPA</text>
<text x="101.6" y="51.8">34</text>
<text x="108.4" y="53">TPA</text>
<text x="184.7" y="52.9">GND</text>
<text x="198.9" y="52.9">W24512AK-20</text>
<text x="198.9" y="50.4">U4</text>
<text x="246.9" y="52.9">GND</text>
<text x="261.1" y="50.4">U5</text>
<text x="261.1" y="52.9">2764</text>
<text x="19.1" y="58.7">~{EF1}</text>
<text x="31.1" y="54.6" transform="rotate(-90 31.1 54.6)">2</text>
<text x="33.7" y="54.6" transform="rotate(-90 33.7 54.6)">3</text>
<text x="36.2" y="54.6" transform="rotate(-90 36.2 54.6)">4</text>
<text x="38.7" y="54.6" transform="rotate(-90 38.7 54.6)">5</text>
<text x="78.7" y="59.4">23</text>
<text x="78.7" y="56.9">24</text>
<text x="81.8" y="58.6">~{EF1}</text>
<text x="97.5" y="55.4">TPB</text>
<text x="101.6" y="59.4">19</text>
<text x="101.6" y="54.4">33</text>
<text x="108.4" y="55.5">TPB</text>
<text x="139.1" y="56.7">VCC</text>
<text x="176.5" y="56.8">MA0</text>
<text x="176.5" y="59.3">MA1</text>
<text x="184.1" y="59.4">11</text>
<text x="184.1" y="56.9">12</text>
<text x="187.2" y="58">A0</text>
<text x="196.6" y="54.6" transform="rotate(-90 196.6 54.6)">32</text>
<text x="197.7" y="58.9" transform="rotate(-90 197.7 58.9)">VDD</text>
<text x="202.7" y="58">CS2</text>
<text x="207" y="56.9">30</text>
<text x="237.5" y="56.8">MA0</text>
<text x="237.5" y="59.3">MA1</text>
<text x="248.9" y="56.9">10</text>
<text x="249.5" y="59.4">9</text>
<text x="252" y="58">A0</text>
<text x="258.8" y="54.6" transform="rotate(-90 258.8 54.6)">28</text>
<text x="259.9" y="58.9" transform="rotate(-90 259.9 58.9)">VCC</text>
<text x="263.6" y="58">D0</text>
<text x="266.7" y="56.9">11</text>
<text x="266.7" y="59.4">12</text>
<text x="271.7" y="56.8">D0</text>
<text x="271.7" y="59.3">D1</text>
<text x="19.1" y="61.2">~{EF2}</text>
<text x="19.1" y="63.8">~{EF3}</text>
<text x="78.7" y="64.5">21</text>
<text x="78.7" y="62">22</text>
<text x="81.8" y="63.7">~{EF3}</text>
<text x="81.8" y="61.1">~{EF2}</text>
<text x="98.4" y="65.6">N2</text>
<text x="98.4" y="63.1">N1</text>
<text x="98.4" y="60.5">N0</text>
<text x="101.6" y="64.5">17</text>
<text x="101.6" y="62">18</text>
<text x="108.4" y="60.6">N0</text>
<text x="108.4" y="65.7">N2</text>
<text x="108.4" y="63.1">N1</text>
<text x="132.9" y="63.1">100nF</text>
<text x="134.6" y="60.5">C8</text>
<text x="176.5" y="61.9">MA2</text>
<text x="176.5" y="64.4">MA3</text>
<text x="184.1" y="62">10</text>
<text x="184.8" y="64.5">9</text>
<text x="187.2" y="63.1">A2</text>
<text x="187.2" y="60.5">A1</text>
<text x="187.2" y="65.6">A3</text>
<text x="203.9" y="63.1">D0</text>
<text x="203.9" y="65.6">D1</text>
<text x="207" y="62">13</text>
<text x="207" y="64.5">14</text>
<text x="212.1" y="64.4">D1</text>
<text x="212.1" y="61.9">D0</text>
<text x="237.5" y="64.4">MA3</text>
<text x="237.5" y="61.9">MA2</text>
<text x="249.5" y="64.5">7</text>
<text x="249.5" y="62">8</text>
<text x="252" y="65.6">A3</text>
<text x="252" y="63.1">A2</text>
<text x="252" y="60.5">A1</text>
<text x="263.6" y="60.5">D1</text>
<text x="263.6" y="63.1">D2</text>
<text x="263.6" y="65.6">D3</text>
<text x="266.7" y="62">13</text>
<text x="266.7" y="64.5">15</text>
<text x="271.7" y="64.4">D3</text>
<text x="271.7" y="61.9">D2</text>
<text x="16.8" y="71.4">~{CLEAR}</text>
<text x="79.3" y="69.6">3</text>
<text x="81.8" y="66.2">~{EF4}</text>
<text x="81.8" y="71.3">~{CLEAR}</text>
<text x="96.8" y="71.3">~{MWR}</text>
<text x="101.6" y="69.6">35</text>
<text x="108.4" y="71.4">~{MWR}</text>
<text x="143" y="70.7">U3</text>
<text x="176.5" y="67">MA4</text>
<text x="176.5" y="69.5">MA5</text>
<text x="184.8" y="69.6">7</text>
<text x="184.8" y="67.1">8</text>
<text x="187.2" y="70.7">A5</text>
<text x="187.2" y="68.1">A4</text>
<text x="203.9" y="68.1">D2</text>
<text x="203.9" y="70.7">D3</text>
<text x="207" y="67.1">15</text>
<text x="207" y="69.6">17</text>
<text x="212.1" y="69.5">D3</text>
<text x="212.1" y="67">D2</text>
<text x="237.5" y="69.5">MA5</text>
<text x="237.5" y="67">MA4</text>
<text x="249.5" y="69.6">5</text>
<text x="249.5" y="67.1">6</text>
<text x="252" y="70.7">A5</text>
<text x="252" y="68.1">A4</text>
<text x="263.6" y="68.1">D4</text>
<text x="263.6" y="70.7">D5</text>
<text x="266.7" y="67.1">16</text>
<text x="266.7" y="69.6">17</text>
<text x="271.7" y="67">D4</text>
<text x="271.7" y="69.5">D5</text>
<text x="74.9" y="77.1">D0</text>
<text x="78.7" y="77.2">15</text>
<text x="79.3" y="72.1">2</text>
<text x="81.8" y="73.8">~{WAIT}</text>
<text x="97" y="73.8">~{MRD}</text>
<text x="101.6" y="77.2">25</text>
<text x="102.2" y="72.1">7</text>
<text x="105.4" y="77.1">MA0</text>
<text x="108.4" y="73.9">~{MRD}</text>
<text x="124.5" y="77.1">MA7</text>
<text x="128.8" y="73.2">GND</text>
<text x="130.1" y="77.2">2</text>
<text x="140.7" y="73.7" transform="rotate(-90 140.7 73.7)">20</text>
<text x="143" y="73.2">74HC573</text>
<text x="149.9" y="77.2">19</text>
<text x="154.9" y="77.1">MA15</text>
<text x="176.5" y="74.6">MA7</text>
<text x="176.5" y="77.1">MA8</text>
<text x="176.5" y="72">MA6</text>
<text x="184.1" y="77.2">27</text>
<text x="184.8" y="74.7">5</text>
<text x="184.8" y="72.1">6</text>
<text x="187.2" y="75.8">A7</text>
<text x="187.2" y="73.2">A6</text>
<text x="203.9" y="73.2">D4</text>
<text x="203.9" y="75.8">D5</text>
<text x="207" y="72.1">18</text>
<text x="207" y="74.7">19</text>
<text x="207" y="77.2">20</text>
<text x="212.1" y="77.1">D6</text>
<text x="212.1" y="72">D4</text>
<text x="212.1" y="74.6">D5</text>
<text x="237.5" y="72">MA6</text>
<text x="237.5" y="77.1">MA8</text>
<text x="237.5" y="74.6">MA7</text>
<text x="248.9" y="77.2">25</text>
<text x="249.5" y="74.7">3</text>
<text x="249.5" y="72.1">4</text>
<text x="252" y="75.8">A7</text>
<text x="252" y="73.2">A6</text>
<text x="263.6" y="73.2">D6</text>
<text x="263.6" y="75.8">D7</text>
<text x="266.7" y="72.1">18</text>
<text x="266.7" y="74.7">19</text>
<text x="271.7" y="74.6">D7</text>
<text x="271.7" y="72">D6</text>
<text x="58.2" y="80.9">D1</text>
<text x="58.2" y="83.5">D2</text>
<text x="58.2" y="78.4">D0</text>
<text x="74.9" y="79.7">D1</text>
<text x="74.9" y="82.2">D2</text>
<text x="78.7" y="82.3">13</text>
<text x="78.7" y="79.8">14</text>
<text x="81.8" y="83.4">BUS2</text>
<text x="81.8" y="80.8">BUS1</text>
<text x="81.8" y="78.3">BUS0</text>
<text x="97.2" y="78.3">MA0</text>
<text x="97.2" y="80.8">MA1</text>
<text x="97.2" y="83.4">MA2</text>
<text x="101.6" y="79.8">26</text>
<text x="101.6" y="82.3">27</text>
<text x="105.4" y="82.2">MA2</text>
<text x="105.4" y="79.7">MA1</text>
<text x="124.5" y="79.7">MA6</text>
<text x="124.5" y="82.2">MA5</text>
<text x="130.1" y="79.8">3</text>
<text x="130.1" y="82.3">4</text>
<text x="134.4" y="78.3">D0</text>
<text x="134.4" y="80.8">D1</text>
<text x="134.4" y="83.4">D2</text>
<text x="141.8" y="79.7" transform="rotate(-90 141.8 79.7)">VCC</text>
<text x="144.9" y="83.4">Q2</text>
<text x="144.9" y="80.8">Q1</text>
<text x="144.9" y="78.3">Q0</text>
<text x="149.9" y="82.3">17</text>
<text x="149.9" y="79.8">18</text>
<text x="154.9" y="79.7">MA14</text>
<text x="154.9" y="82.2">MA13</text>
<text x="176.5" y="82.2">MA10</text>
<text x="176.5" y="79.7">MA9</text>
<text x="184.1" y="82.3">23</text>
<text x="184.1" y="79.8">26</text>
<text x="187.2" y="83.4">A10</text>
<text x="187.2" y="80.8">A9</text>
<text x="187.2" y="78.3">A8</text>
<text x="203.9" y="78.3">D6</text>
<text x="203.9" y="80.8">D7</text>
<text x="207" y="79.8">21</text>
<text x="212.1" y="79.7">D7</text>
<text x="237.5" y="82.2">MA10</text>
<text x="237.5" y="79.7">MA9</text>
<text x="248.9" y="82.3">21</text>
<text x="248.9" y="79.8">24</text>
<text x="252" y="83.4">A10</text>
<text x="252" y="80.8">A9</text>
<text x="252" y="78.3">A8</text>
<text x="10.3" y="85.8">B</text>
<text x="58.2" y="88.5">D4</text>
<text x="58.2" y="86">D3</text>
<text x="74.9" y="89.8">D5</text>
<text x="74.9" y="87.3">D4</text>
<text x="74.9" y="84.7">D3</text>
<text x="78.7" y="89.9">10</text>
<text x="78.7" y="87.4">11</text>
<text x="78.7" y="84.8">12</text>
<text x="81.8" y="88.5">BUS4</text>
<text x="81.8" y="85.9">BUS3</text>
<text x="97.2" y="85.9">MA3</text>
<text x="97.2" y="88.5">MA4</text>
<text x="101.6" y="84.8">28</text>
<text x="101.6" y="87.4">29</text>
<text x="101.6" y="89.9">30</text>
<text x="105.4" y="89.8">MA5</text>
<text x="105.4" y="87.3">MA4</text>
<text x="105.4" y="84.7">MA3</text>
<text x="124.5" y="89.8">MA2</text>
<text x="124.5" y="84.7">MA4</text>
<text x="124.5" y="87.3">MA3</text>
<text x="130.1" y="84.8">5</text>
<text x="130.1" y="87.4">6</text>
<text x="130.1" y="89.9">7</text>
<text x="134.4" y="85.9">D3</text>
<text x="134.4" y="88.5">D4</text>
<text x="144.9" y="88.5">Q4</text>
<text x="144.9" y="85.9">Q3</text>
<text x="149.9" y="89.9">14</text>
<text x="149.9" y="87.4">15</text>
<text x="149.9" y="84.8">16</text>
<text x="154.9" y="84.7">MA12</text>
<text x="154.9" y="89.8">MA10</text>
<text x="154.9" y="87.3">MA11</text>
<text x="176.5" y="84.7">MA11</text>
<text x="176.5" y="89.8">MA13</text>
<text x="176.5" y="87.3">MA12</text>
<text x="184.1" y="84.8">25</text>
<text x="184.1" y="89.9">28</text>
<text x="184.8" y="87.4">4</text>
<text x="187.2" y="85.9">A11</text>
<text x="187.2" y="88.5">A12</text>
<text x="203.8" y="86.5">~{WE}</text>
<text x="203.9" y="89.1">~{OE}</text>
<text x="207" y="87.4">24</text>
<text x="207" y="84.8">29</text>
<text x="216.1" y="86.6">~{MWR}</text>
<text x="216.1" y="89.2">~{MRD}</text>
<text x="237.5" y="87.3">MA12</text>
<text x="237.5" y="84.7">MA11</text>
<text x="248.9" y="84.8">23</text>
<text x="249.5" y="87.4">2</text>
<text x="252" y="88.5">A12</text>
<text x="252" y="85.9">A11</text>
<text x="285.3" y="85.8">B</text>
<text x="58.2" y="93.6">D6</text>
<text x="58.2" y="91.1">D5</text>
<text x="74.9" y="94.9">D7</text>
<text x="74.9" y="92.4">D6</text>
<text x="79.3" y="95">8</text>
<text x="79.3" y="92.5">9</text>
<text x="81.8" y="91">BUS5</text>
<text x="81.8" y="93.5">BUS6</text>
<text x="97.2" y="91">MA5</text>
<text x="97.2" y="93.5">MA6</text>
<text x="101.6" y="92.5">31</text>
<text x="101.6" y="95">32</text>
<text x="105.4" y="92.4">MA6</text>
<text x="105.4" y="94.9">MA7</text>
<text x="124.5" y="92.4">MA1</text>
<text x="124.5" y="94.9">MA0</text>
<text x="130.1" y="92.5">8</text>
<text x="130.1" y="95">9</text>
<text x="134.4" y="91">D5</text>
<text x="134.4" y="93.5">D6</text>
<text x="144.9" y="93.5">Q6</text>
<text x="144.9" y="91">Q5</text>
<text x="149.9" y="95">12</text>
<text x="149.9" y="92.5">13</text>
<text x="154.9" y="94.9">MA8</text>
<text x="154.9" y="92.4">MA9</text>
<text x="176.5" y="92.4">MA14</text>
<text x="176.5" y="94.9">MA15</text>
<text x="184.1" y="95">31</text>
<text x="184.8" y="92.5">3</text>
<text x="187.2" y="91">A13</text>
<text x="187.2" y="93.5">A14</text>
<text x="243.2" y="91">VCC</text>
<text x="248.9" y="92.5">27</text>
<text x="249.5" y="95">1</text>
<text x="252" y="94.1">~{PGM}</text>
<text x="58.2" y="96.2">D7</text>
<text x="81.8" y="96.1">BUS7</text>
<text x="91.2" y="100.3" transform="rotate(-90 91.2 100.3)">20</text>
<text x="92.3" y="97.3" transform="rotate(-90 92.3 97.3)">VSS</text>
<text x="93.5" y="101.2">U1</text>
<text x="97.2" y="96.1">MA7</text>
<text x="120.8" y="101.2">TPA</text>
<text x="129.5" y="100.1">11</text>
<text x="134.4" y="101.2">Load</text>
<text x="134.4" y="96.1">D7</text>
<text x="144.9" y="96.1">Q7</text>
<text x="184.8" y="100.1">1</text>
<text x="187.2" y="101.2">NC</text>
<text x="187.2" y="96.1">A15</text>
<text x="234.8" y="99.3">~{ROM_CS}</text>
<text x="238.3" y="101.9">~{MRD}</text>
<text x="248.9" y="97.5">20</text>
<text x="248.9" y="100.1">22</text>
<text x="252" y="96.1">VPP</text>
<text x="252" y="99.2">~{CE}</text>
<text x="252" y="101.8">~{OE}</text>
<text x="93.5" y="103.7">CDP1802ACE</text>
<text x="130.1" y="102.6">1</text>
<text x="134.4" y="103.7">OE</text>
<text x="141.8" y="104.4" transform="rotate(-90 141.8 104.4)">GND</text>
<text x="184.8" y="102.6">2</text>
<text x="187.2" y="103.7">NC</text>
<text x="196.6" y="108" transform="rotate(-90 196.6 108)">16</text>
<text x="197.7" y="104.9" transform="rotate(-90 197.7 104.9)">VSS</text>
<text x="202.7" y="104.3">~{CS1}</text>
<text x="207" y="102.6">22</text>
<text x="213.5" y="104.4">~{RAM_CS}</text>
<text x="258.8" y="105.4" transform="rotate(-90 258.8 105.4)">14</text>
<text x="259.9" y="102.4" transform="rotate(-90 259.9 102.4)">GND</text>
<text x="89.4" y="108.8">GND</text>
<text x="140.7" y="109.2" transform="rotate(-90 140.7 109.2)">10</text>
<text x="180.9" y="110">GND</text>
<text x="139" y="118.9">GND</text>
<text x="194.9" y="116.4">GND</text>
<text x="257.1" y="115.1">GND</text>
<text x="147.3" y="129.7">VCC</text>
<text x="189.3" y="130.4">1N4148</text>
<text x="191.7" y="131.6">D2</text>
<text x="191.7" y="127.8">D1</text>
<text x="207.7" y="131.6">74HC132</text>
<text x="210.2" y="129.1">U2A</text>
<text x="226.8" y="131.6">74HC132</text>
<text x="229.2" y="129.1">U2B</text>
<text x="10.3" y="135.8">C</text>
<text x="59.1" y="135.5">MA1</text>
<text x="59.1" y="133">MA0</text>
<text x="162.5" y="136.7">U2D</text>
<text x="176.5" y="133">MA15</text>
<text x="176.5" y="136.8">MA14</text>
<text x="189.3" y="138">1N4148</text>
<text x="189.3" y="134.2">1N4148</text>
<text x="191.7" y="135.4">D3</text>
<text x="205.7" y="134.4">1</text>
<text x="217.1" y="136.9">3</text>
<text x="224.8" y="134.4">4</text>
<text x="236.2" y="136.9">6</text>
<text x="285.3" y="135.8">C</text>
<text x="59.1" y="143.2">MA4</text>
<text x="59.1" y="138.1">MA2</text>
<text x="59.1" y="140.6">MA3</text>
<text x="151.8" y="138.6">R9</text>
<text x="151.8" y="141.2">10k</text>
<text x="157.5" y="142">12</text>
<text x="160.1" y="139.3">74HC132</text>
<text x="176.5" y="140.6">MA13</text>
<text x="189.3" y="141.8">1N4148</text>
<text x="191.7" y="139.3">D4</text>
<text x="205.7" y="139.4">2</text>
<text x="224.8" y="139.4">5</text>
<text x="241.8" y="138.7">~{ROM_CS}</text>
<text x="59.1" y="145.7">MA5</text>
<text x="59.1" y="148.2">MA6</text>
<text x="96.5" y="145.6">VCC</text>
<text x="134.5" y="146.3">~{RAM ONLY}</text>
<text x="157.5" y="147.1">13</text>
<text x="168.9" y="144.5">11</text>
<text x="205.7" y="144.3">R1</text>
<text x="205.7" y="146.9">10k</text>
<text x="224" y="147.6">~{RAM_CS}</text>
<text x="59.1" y="150.8">MA7</text>
<text x="98.2" y="155.6" transform="rotate(-90 98.2 155.6)">14</text>
<text x="201.2" y="155.8">GND</text>
<text x="99.3" y="161.6" transform="rotate(-90 99.3 161.6)">VCC</text>
<text x="85.7" y="164">C12</text>
<text x="85.7" y="166.6">100nF</text>
<text x="104.8" y="164.7">U2E</text>
<text x="104.8" y="167.2">74HC132</text>
<text x="99.3" y="171.1" transform="rotate(-90 99.3 171.1)">GND</text>
<text x="98.2" y="175.3" transform="rotate(-90 98.2 175.3)">7</text>
<text x="10.3" y="185.8">D</text>
<text x="285.3" y="185.8">D</text>
<text x="96.4" y="186.9">GND</text>
<text x="35" y="199.8">1</text>
<text x="85" y="199.8">2</text>
<text x="135" y="199.8">3</text>
<text x="185" y="199.8">4</text>
<text x="235" y="199.8">5</text>
<text x="285" y="199.8">6</text>
</g>
</svg>
